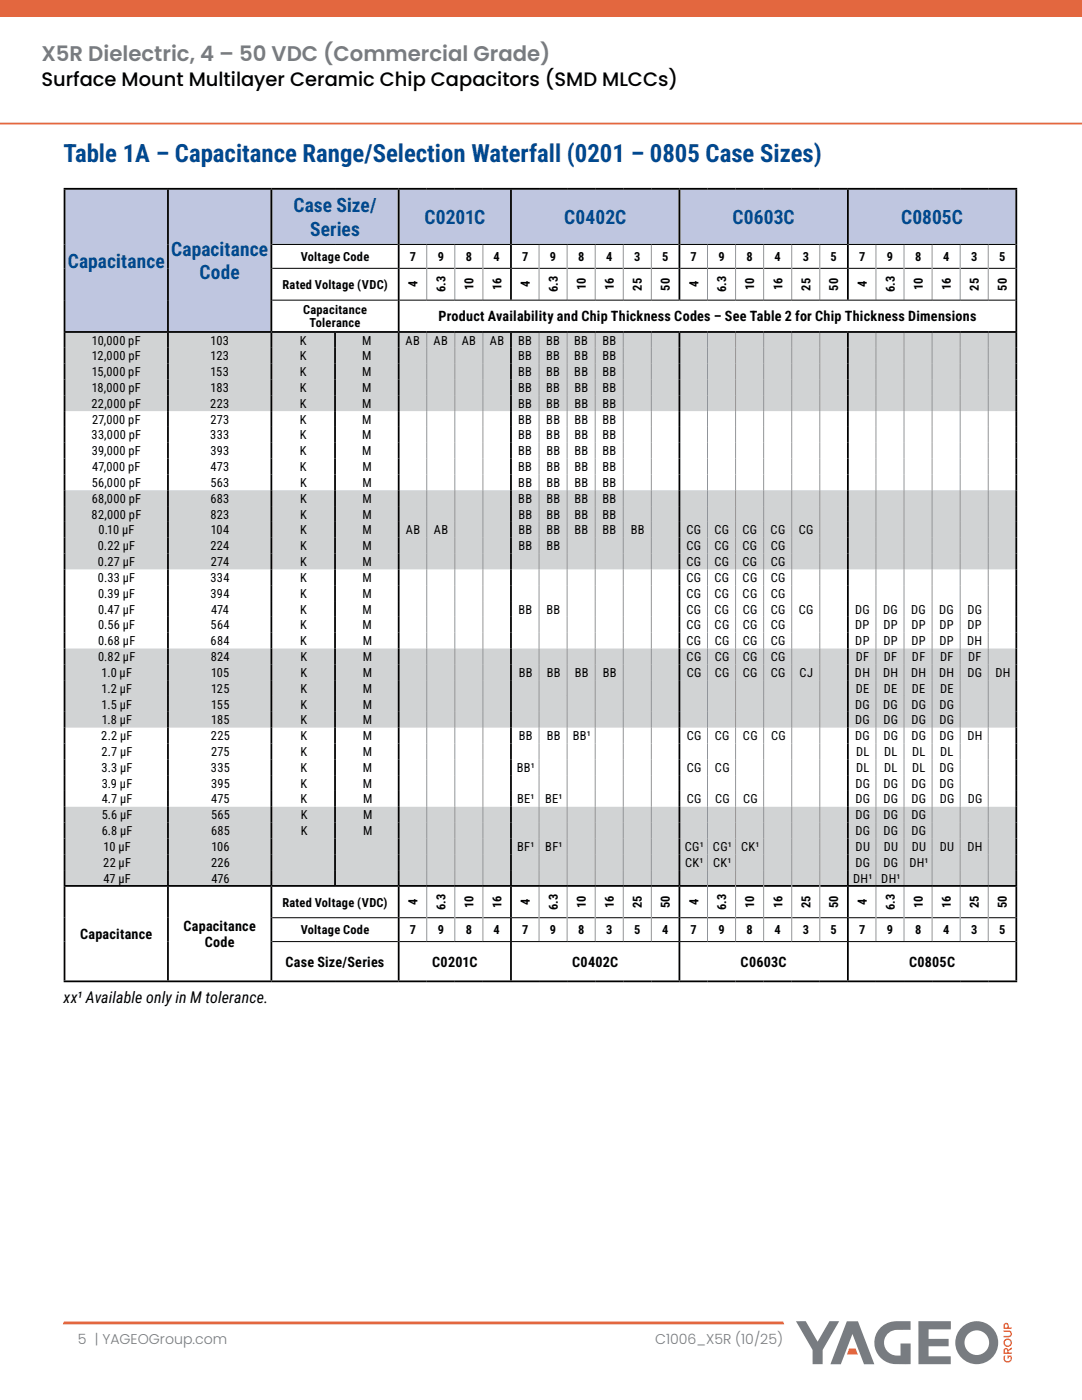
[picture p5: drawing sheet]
<svg xmlns="http://www.w3.org/2000/svg" width="216mm" height="279mm" viewBox="0 0 216 279" stroke-linecap="round" stroke-linejoin="round" font-family="sans-serif">
<g fill="#e3673f">
<path d="M-.1 -.1h216v3.5h-216z"/>
<path d="M12.8 263.7h143.5l.2 .6h-144z"/>
<path d="M200.4 270.5h.3a.62 .62 0 0 0-.2 .9 .62 .62 0 0 0 .8 .2 .62 .62 0 0 0 .3-.8h-.3v.3h-.3v-.6h.8a.89 .89 0 0 1-.1 1.2 .89 .89 0 0 1-1.2 0 .89 .89 0 0 1-.1-1.2z"/>
<path d="M200.2 265.5h1a.69 .69 0 0 1 .7 .7 .69 .69 0 0 1-.7 .7h-1v-.3h1a.41 .41 0 0 0 .4-.4 .41 .41 0 0 0-.4-.4h-1z"/>
<path d="M200.5 269.4v.5h.5l-.1-.5zM200.4 269.1l.2-.1a.47 .47 0 0 1 .6 .4l.7-.5v.3l-.7 .5v.2h.7v.3h-1.7l.1-.7z"/>
<path d="M200.5 268a.57 .57 0 0 0 1.1 0 .57 .57 0 0 0-1.1 0zM200.2 268a.85 .85 0 0 1 1.7 0 .85 .85 0 0 1-1.7 0z"/>
<path d="M200.6 264.4l-.1 .5h.5v-.5l-.2-.1zM200.5 264.1a.6 .6 0 0 1 .7 .1 .6 .6 0 0 1 .1 .7h.6v.3h-1.7l.1-.7z"/>
</g>
<g fill="#787c81">
<path d="M158.8 263.7h2l2.3 4.1 2.4-4.1h2l-3.3 5.7-.1 2.8-2 .1v-2.9z"/>
<path d="M183.3 263.7h6.4v1.6h-4.4v1.9h4v1.5h-4v2h4.4v1.6h-6.4z"/>
<path d="M175.7 265a5.5 5.5 0 0 1 4.6-1.3h1.4v1.7h-2.1a2.64 2.64 0 0 0-3.2 2.6 2.64 2.64 0 0 0 3.3 2.5v-2.4h2v4.1l-.6 .1a7.5 7.5 0 0 1-5.1-1 4.3 4.3 0 0 1-.3-6.3z"/>
<path d="M169 263.7h2.2l3.3 8.6h-2.1l-2.3-6.1-2.3 6.1h-2.1z"/>
<path d="M192.5 268a2.46 2.46 0 0 0 4.9 0 2.46 2.46 0 0 0-4.9 0zM190.6 268a4.3 4.3 0 0 1 8.6 0 4.3 4.3 0 0 1-8.6 0z"/>
</g>
<path d="M169.4 269.1h1.3l.5 1.2h-2.2z" fill="#e3673f"/>
<path d="M0 24.7h215.9" fill="none" stroke="#e5673e" stroke-width=".35"/>
<path d="M12.9 37.7h20.6v28.6h-20.6zM33.5 37.7h20.7v28.6h-20.7zM54.2 37.7h25.4v11.1h-25.4zM79.6 37.7h22.4v11.1h-22.4zM102 37.7h33.6v11.1h-33.6zM135.6 37.7h33.6v11.1h-33.6zM169.2 37.7h33.6v11.1h-33.6z" fill="#bfc6e0"/>
<path d="M54.2 48.8h25.4v4.8h-25.4zM79.6 48.8h5.6v4.8h-5.6zM85.2 48.8h5.6v4.8h-5.6zM90.8 48.8h5.6v4.8h-5.6zM96.4 48.8h5.6v4.8h-5.6zM102 48.8h5.6v4.8h-5.6zM107.6 48.8h5.6v4.8h-5.6zM113.2 48.8h5.6v4.8h-5.6zM118.8 48.8h5.6v4.8h-5.6zM124.4 48.8h5.6v4.8h-5.6zM130 48.8h5.6v4.8h-5.6zM135.6 48.8h5.6v4.8h-5.6zM141.2 48.8h5.6v4.8h-5.6zM146.8 48.8h5.6v4.8h-5.6zM152.4 48.8h5.6v4.8h-5.6zM158 48.8h5.6v4.8h-5.6zM163.6 48.8h5.6v4.8h-5.6zM169.2 48.8h5.6v4.8h-5.6zM174.8 48.8h5.6v4.8h-5.6zM180.4 48.8h5.6v4.8h-5.6zM186 48.8h5.6v4.8h-5.6zM191.6 48.8h5.6v4.8h-5.6zM197.2 48.8h5.6v4.8h-5.6zM54.2 53.6h25.4v6.3h-25.4zM79.6 53.6h5.6v6.3h-5.6zM85.2 53.6h5.6v6.3h-5.6zM90.8 53.6h5.6v6.3h-5.6zM96.4 53.6h5.6v6.3h-5.6zM102 53.6h5.6v6.3h-5.6zM107.6 53.6h5.6v6.3h-5.6zM113.2 53.6h5.6v6.3h-5.6zM118.8 53.6h5.6v6.3h-5.6zM124.4 53.6h5.6v6.3h-5.6zM130 53.6h5.6v6.3h-5.6zM135.6 53.6h5.6v6.3h-5.6zM141.2 53.6h5.6v6.3h-5.6zM146.8 53.6h5.6v6.3h-5.6zM152.4 53.6h5.6v6.3h-5.6zM158 53.6h5.6v6.3h-5.6zM163.6 53.6h5.6v6.3h-5.6zM169.2 53.6h5.6v6.3h-5.6zM174.8 53.6h5.6v6.3h-5.6zM180.4 53.6h5.6v6.3h-5.6zM186 53.6h5.6v6.3h-5.6zM191.6 53.6h5.6v6.3h-5.6zM197.2 53.6h5.6v6.3h-5.6zM54.2 59.9h25.4v6.4h-25.4zM79.6 59.9h123.2v6.4h-123.2zM12.9 176.8h20.6v19.1h-20.6zM33.5 176.8h20.7v19.1h-20.7zM54.2 176.8h25.4v6.4h-25.4zM79.6 176.8h5.6v6.4h-5.6zM85.2 176.8h5.6v6.4h-5.6zM90.8 176.8h5.6v6.4h-5.6zM96.4 176.8h5.6v6.4h-5.6zM102 176.8h5.6v6.4h-5.6zM107.6 176.8h5.6v6.4h-5.6zM113.2 176.8h5.6v6.4h-5.6zM118.8 176.8h5.6v6.4h-5.6zM124.4 176.8h5.6v6.4h-5.6zM130 176.8h5.6v6.4h-5.6zM135.6 176.8h5.6v6.4h-5.6zM141.2 176.8h5.6v6.4h-5.6zM146.8 176.8h5.6v6.4h-5.6zM152.4 176.8h5.6v6.4h-5.6zM158 176.8h5.6v6.4h-5.6zM163.6 176.8h5.6v6.4h-5.6zM169.2 176.8h5.6v6.4h-5.6zM174.8 176.8h5.6v6.4h-5.6zM180.4 176.8h5.6v6.4h-5.6zM186 176.8h5.6v6.4h-5.6zM191.6 176.8h5.6v6.4h-5.6zM197.2 176.8h5.6v6.4h-5.6zM54.2 183.2h25.4v4.7h-25.4zM79.6 183.2h5.6v4.7h-5.6zM85.2 183.2h5.6v4.7h-5.6zM90.8 183.2h5.6v4.7h-5.6zM96.4 183.2h5.6v4.7h-5.6zM102 183.2h5.6v4.7h-5.6zM107.6 183.2h5.6v4.7h-5.6zM113.2 183.2h5.6v4.7h-5.6zM118.8 183.2h5.6v4.7h-5.6zM124.4 183.2h5.6v4.7h-5.6zM130 183.2h5.6v4.7h-5.6zM135.6 183.2h5.6v4.7h-5.6zM141.2 183.2h5.6v4.7h-5.6zM146.8 183.2h5.6v4.7h-5.6zM152.4 183.2h5.6v4.7h-5.6zM158 183.2h5.6v4.7h-5.6zM163.6 183.2h5.6v4.7h-5.6zM169.2 183.2h5.6v4.7h-5.6zM174.8 183.2h5.6v4.7h-5.6zM180.4 183.2h5.6v4.7h-5.6zM186 183.2h5.6v4.7h-5.6zM191.6 183.2h5.6v4.7h-5.6zM197.2 183.2h5.6v4.7h-5.6zM54.2 187.9h25.4v8h-25.4zM79.6 187.9h22.4v8h-22.4zM102 187.9h33.6v8h-33.6zM135.6 187.9h33.6v8h-33.6zM169.2 187.9h33.6v8h-33.6z" fill="#fff"/>
<path d="M12.9 66.3h20.6v3.1h-20.6zM33.5 66.3h20.7v3.1h-20.7zM54.2 66.3h12.7v3.1h-12.7zM66.9 66.3h12.7v3.1h-12.7zM79.6 66.3h5.6v3.1h-5.6zM85.2 66.3h5.6v3.1h-5.6zM90.8 66.3h5.6v3.1h-5.6zM96.4 66.3h5.6v3.1h-5.6zM102 66.3h5.6v3.1h-5.6zM107.6 66.3h5.6v3.1h-5.6zM113.2 66.3h5.6v3.1h-5.6zM118.8 66.3h5.6v3.1h-5.6zM124.4 66.3h5.6v3.1h-5.6zM130 66.3h5.6v3.1h-5.6zM135.6 66.3h5.6v3.1h-5.6zM141.2 66.3h5.6v3.1h-5.6zM146.8 66.3h5.6v3.1h-5.6zM152.4 66.3h5.6v3.1h-5.6zM158 66.3h5.6v3.1h-5.6zM163.6 66.3h5.6v3.1h-5.6zM169.2 66.3h5.6v3.1h-5.6zM174.8 66.3h5.6v3.1h-5.6zM180.4 66.3h5.6v3.1h-5.6zM186 66.3h5.6v3.1h-5.6zM191.6 66.3h5.6v3.1h-5.6zM197.2 66.3h5.6v3.1h-5.6zM12.9 69.4h20.6v3.2h-20.6zM33.5 69.4h20.7v3.2h-20.7zM54.2 69.4h12.7v3.2h-12.7zM66.9 69.4h12.7v3.2h-12.7zM79.6 69.4h5.6v3.2h-5.6zM85.2 69.4h5.6v3.2h-5.6zM90.8 69.4h5.6v3.2h-5.6zM96.4 69.4h5.6v3.2h-5.6zM102 69.4h5.6v3.2h-5.6zM107.6 69.4h5.6v3.2h-5.6zM113.2 69.4h5.6v3.2h-5.6zM118.8 69.4h5.6v3.2h-5.6zM124.4 69.4h5.6v3.2h-5.6zM130 69.4h5.6v3.2h-5.6zM135.6 69.4h5.6v3.2h-5.6zM141.2 69.4h5.6v3.2h-5.6zM146.8 69.4h5.6v3.2h-5.6zM152.4 69.4h5.6v3.2h-5.6zM158 69.4h5.6v3.2h-5.6zM163.6 69.4h5.6v3.2h-5.6zM169.2 69.4h5.6v3.2h-5.6zM174.8 69.4h5.6v3.2h-5.6zM180.4 69.4h5.6v3.2h-5.6zM186 69.4h5.6v3.2h-5.6zM191.6 69.4h5.6v3.2h-5.6zM197.2 69.4h5.6v3.2h-5.6zM12.9 72.6h20.6v3.1h-20.6zM33.5 72.6h20.7v3.1h-20.7zM54.2 72.6h12.7v3.1h-12.7zM66.9 72.6h12.7v3.1h-12.7zM79.6 72.6h5.6v3.1h-5.6zM85.2 72.6h5.6v3.1h-5.6zM90.8 72.6h5.6v3.1h-5.6zM96.4 72.6h5.6v3.1h-5.6zM102 72.6h5.6v3.1h-5.6zM107.6 72.6h5.6v3.1h-5.6zM113.2 72.6h5.6v3.1h-5.6zM118.8 72.6h5.6v3.1h-5.6zM124.4 72.6h5.6v3.1h-5.6zM130 72.6h5.6v3.1h-5.6zM135.6 72.6h5.6v3.1h-5.6zM141.2 72.6h5.6v3.1h-5.6zM146.8 72.6h5.6v3.1h-5.6zM152.4 72.6h5.6v3.1h-5.6zM158 72.6h5.6v3.1h-5.6zM163.6 72.6h5.6v3.1h-5.6zM169.2 72.6h5.6v3.1h-5.6zM174.8 72.6h5.6v3.1h-5.6zM180.4 72.6h5.6v3.1h-5.6zM186 72.6h5.6v3.1h-5.6zM191.6 72.6h5.6v3.1h-5.6zM197.2 72.6h5.6v3.1h-5.6zM12.9 75.7h20.6v3.2h-20.6zM33.5 75.7h20.7v3.2h-20.7zM54.2 75.7h12.7v3.2h-12.7zM66.9 75.7h12.7v3.2h-12.7zM79.6 75.7h5.6v3.2h-5.6zM85.2 75.7h5.6v3.2h-5.6zM90.8 75.7h5.6v3.2h-5.6zM96.4 75.7h5.6v3.2h-5.6zM102 75.7h5.6v3.2h-5.6zM107.6 75.7h5.6v3.2h-5.6zM113.2 75.7h5.6v3.2h-5.6zM118.8 75.7h5.6v3.2h-5.6zM124.4 75.7h5.6v3.2h-5.6zM130 75.7h5.6v3.2h-5.6zM135.6 75.7h5.6v3.2h-5.6zM141.2 75.7h5.6v3.2h-5.6zM146.8 75.7h5.6v3.2h-5.6zM152.4 75.7h5.6v3.2h-5.6zM158 75.7h5.6v3.2h-5.6zM163.6 75.7h5.6v3.2h-5.6zM169.2 75.7h5.6v3.2h-5.6zM174.8 75.7h5.6v3.2h-5.6zM180.4 75.7h5.6v3.2h-5.6zM186 75.7h5.6v3.2h-5.6zM191.6 75.7h5.6v3.2h-5.6zM197.2 75.7h5.6v3.2h-5.6zM12.9 78.9h20.6v3.1h-20.6zM33.5 78.9h20.7v3.1h-20.7zM54.2 78.9h12.7v3.1h-12.7zM66.9 78.9h12.7v3.1h-12.7zM79.6 78.9h5.6v3.1h-5.6zM85.2 78.9h5.6v3.1h-5.6zM90.8 78.9h5.6v3.1h-5.6zM96.4 78.9h5.6v3.1h-5.6zM102 78.9h5.6v3.1h-5.6zM107.6 78.9h5.6v3.1h-5.6zM113.2 78.9h5.6v3.1h-5.6zM118.8 78.9h5.6v3.1h-5.6zM124.4 78.9h5.6v3.1h-5.6zM130 78.9h5.6v3.1h-5.6zM135.6 78.9h5.6v3.1h-5.6zM141.2 78.9h5.6v3.1h-5.6zM146.8 78.9h5.6v3.1h-5.6zM152.4 78.9h5.6v3.1h-5.6zM158 78.9h5.6v3.1h-5.6zM163.6 78.9h5.6v3.1h-5.6zM169.2 78.9h5.6v3.1h-5.6zM174.8 78.9h5.6v3.1h-5.6zM180.4 78.9h5.6v3.1h-5.6zM186 78.9h5.6v3.1h-5.6zM191.6 78.9h5.6v3.1h-5.6zM197.2 78.9h5.6v3.1h-5.6zM12.9 97.8h20.6v3.2h-20.6zM33.5 97.8h20.7v3.2h-20.7zM54.2 97.8h12.7v3.2h-12.7zM66.9 97.8h12.7v3.2h-12.7zM79.6 97.8h5.6v3.2h-5.6zM85.2 97.8h5.6v3.2h-5.6zM90.8 97.8h5.6v3.2h-5.6zM96.4 97.8h5.6v3.2h-5.6zM102 97.8h5.6v3.2h-5.6zM107.6 97.8h5.6v3.2h-5.6zM113.2 97.8h5.6v3.2h-5.6zM118.8 97.8h5.6v3.2h-5.6zM124.4 97.8h5.6v3.2h-5.6zM130 97.8h5.6v3.2h-5.6zM135.6 97.8h5.6v3.2h-5.6zM141.2 97.8h5.6v3.2h-5.6zM146.8 97.8h5.6v3.2h-5.6zM152.4 97.8h5.6v3.2h-5.6zM158 97.8h5.6v3.2h-5.6zM163.6 97.8h5.6v3.2h-5.6zM169.2 97.8h5.6v3.2h-5.6zM174.8 97.8h5.6v3.2h-5.6zM180.4 97.8h5.6v3.2h-5.6zM186 97.8h5.6v3.2h-5.6zM191.6 97.8h5.6v3.2h-5.6zM197.2 97.8h5.6v3.2h-5.6zM12.9 101h20.6v3.2h-20.6zM33.5 101h20.7v3.2h-20.7zM54.2 101h12.7v3.2h-12.7zM66.9 101h12.7v3.2h-12.7zM79.6 101h5.6v3.2h-5.6zM85.2 101h5.6v3.2h-5.6zM90.8 101h5.6v3.2h-5.6zM96.4 101h5.6v3.2h-5.6zM102 101h5.6v3.2h-5.6zM107.6 101h5.6v3.2h-5.6zM113.2 101h5.6v3.2h-5.6zM118.8 101h5.6v3.2h-5.6zM124.4 101h5.6v3.2h-5.6zM130 101h5.6v3.2h-5.6zM135.6 101h5.6v3.2h-5.6zM141.2 101h5.6v3.2h-5.6zM146.8 101h5.6v3.2h-5.6zM152.4 101h5.6v3.2h-5.6zM158 101h5.6v3.2h-5.6zM163.6 101h5.6v3.2h-5.6zM169.2 101h5.6v3.2h-5.6zM174.8 101h5.6v3.2h-5.6zM180.4 101h5.6v3.2h-5.6zM186 101h5.6v3.2h-5.6zM191.6 101h5.6v3.2h-5.6zM197.2 101h5.6v3.2h-5.6zM12.9 104.2h20.6v3.1h-20.6zM33.5 104.2h20.7v3.1h-20.7zM54.2 104.2h12.7v3.1h-12.7zM66.9 104.2h12.7v3.1h-12.7zM79.6 104.2h5.6v3.1h-5.6zM85.2 104.2h5.6v3.1h-5.6zM90.8 104.2h5.6v3.1h-5.6zM96.4 104.2h5.6v3.1h-5.6zM102 104.2h5.6v3.1h-5.6zM107.6 104.2h5.6v3.1h-5.6zM113.2 104.2h5.6v3.1h-5.6zM118.8 104.2h5.6v3.1h-5.6zM124.4 104.2h5.6v3.1h-5.6zM130 104.2h5.6v3.1h-5.6zM135.6 104.2h5.6v3.1h-5.6zM141.2 104.2h5.6v3.1h-5.6zM146.8 104.2h5.6v3.1h-5.6zM152.4 104.2h5.6v3.1h-5.6zM158 104.2h5.6v3.1h-5.6zM163.6 104.2h5.6v3.1h-5.6zM169.2 104.2h5.6v3.1h-5.6zM174.8 104.2h5.6v3.1h-5.6zM180.4 104.2h5.6v3.1h-5.6zM186 104.2h5.6v3.1h-5.6zM191.6 104.2h5.6v3.1h-5.6zM197.2 104.2h5.6v3.1h-5.6zM12.9 107.3h20.6v3.2h-20.6zM33.5 107.3h20.7v3.2h-20.7zM54.2 107.3h12.7v3.2h-12.7zM66.9 107.3h12.7v3.2h-12.7zM79.6 107.3h5.6v3.2h-5.6zM85.2 107.3h5.6v3.2h-5.6zM90.8 107.3h5.6v3.2h-5.6zM96.4 107.3h5.6v3.2h-5.6zM102 107.3h5.6v3.2h-5.6zM107.6 107.3h5.6v3.2h-5.6zM113.2 107.3h5.6v3.2h-5.6zM118.8 107.3h5.6v3.2h-5.6zM124.4 107.3h5.6v3.2h-5.6zM130 107.3h5.6v3.2h-5.6zM135.6 107.3h5.6v3.2h-5.6zM141.2 107.3h5.6v3.2h-5.6zM146.8 107.3h5.6v3.2h-5.6zM152.4 107.3h5.6v3.2h-5.6zM158 107.3h5.6v3.2h-5.6zM163.6 107.3h5.6v3.2h-5.6zM169.2 107.3h5.6v3.2h-5.6zM174.8 107.3h5.6v3.2h-5.6zM180.4 107.3h5.6v3.2h-5.6zM186 107.3h5.6v3.2h-5.6zM191.6 107.3h5.6v3.2h-5.6zM197.2 107.3h5.6v3.2h-5.6zM12.9 110.5h20.6v3.1h-20.6zM33.5 110.5h20.7v3.1h-20.7zM54.2 110.5h12.7v3.1h-12.7zM66.9 110.5h12.7v3.1h-12.7zM79.6 110.5h5.6v3.1h-5.6zM85.2 110.5h5.6v3.1h-5.6zM90.8 110.5h5.6v3.1h-5.6zM96.4 110.5h5.6v3.1h-5.6zM102 110.5h5.6v3.1h-5.6zM107.6 110.5h5.6v3.1h-5.6zM113.2 110.5h5.6v3.1h-5.6zM118.8 110.5h5.6v3.1h-5.6zM124.4 110.5h5.6v3.1h-5.6zM130 110.5h5.6v3.1h-5.6zM135.6 110.5h5.6v3.1h-5.6zM141.2 110.5h5.6v3.1h-5.6zM146.8 110.5h5.6v3.1h-5.6zM152.4 110.5h5.6v3.1h-5.6zM158 110.5h5.6v3.1h-5.6zM163.6 110.5h5.6v3.1h-5.6zM169.2 110.5h5.6v3.1h-5.6zM174.8 110.5h5.6v3.1h-5.6zM180.4 110.5h5.6v3.1h-5.6zM186 110.5h5.6v3.1h-5.6zM191.6 110.5h5.6v3.1h-5.6zM197.2 110.5h5.6v3.1h-5.6zM12.9 129.4h20.6v3.2h-20.6zM33.5 129.4h20.7v3.2h-20.7zM54.2 129.4h12.7v3.2h-12.7zM66.9 129.4h12.7v3.2h-12.7zM79.6 129.4h5.6v3.2h-5.6zM85.2 129.4h5.6v3.2h-5.6zM90.8 129.4h5.6v3.2h-5.6zM96.4 129.4h5.6v3.2h-5.6zM102 129.4h5.6v3.2h-5.6zM107.6 129.4h5.6v3.2h-5.6zM113.2 129.4h5.6v3.2h-5.6zM118.8 129.4h5.6v3.2h-5.6zM124.4 129.4h5.6v3.2h-5.6zM130 129.4h5.6v3.2h-5.6zM135.6 129.4h5.6v3.2h-5.6zM141.2 129.4h5.6v3.2h-5.6zM146.8 129.4h5.6v3.2h-5.6zM152.4 129.4h5.6v3.2h-5.6zM158 129.4h5.6v3.2h-5.6zM163.6 129.4h5.6v3.2h-5.6zM169.2 129.4h5.6v3.2h-5.6zM174.8 129.4h5.6v3.2h-5.6zM180.4 129.4h5.6v3.2h-5.6zM186 129.4h5.6v3.2h-5.6zM191.6 129.4h5.6v3.2h-5.6zM197.2 129.4h5.6v3.2h-5.6zM12.9 132.6h20.6v3.1h-20.6zM33.5 132.6h20.7v3.1h-20.7zM54.2 132.6h12.7v3.1h-12.7zM66.9 132.6h12.7v3.1h-12.7zM79.6 132.6h5.6v3.1h-5.6zM85.2 132.6h5.6v3.1h-5.6zM90.8 132.6h5.6v3.1h-5.6zM96.4 132.6h5.6v3.1h-5.6zM102 132.6h5.6v3.1h-5.6zM107.6 132.6h5.6v3.1h-5.6zM113.2 132.6h5.6v3.1h-5.6zM118.8 132.6h5.6v3.1h-5.6zM124.4 132.6h5.6v3.1h-5.6zM130 132.6h5.6v3.1h-5.6zM135.6 132.6h5.6v3.1h-5.6zM141.2 132.6h5.6v3.1h-5.6zM146.8 132.6h5.6v3.1h-5.6zM152.4 132.6h5.6v3.1h-5.6zM158 132.6h5.6v3.1h-5.6zM163.6 132.6h5.6v3.1h-5.6zM169.2 132.6h5.6v3.1h-5.6zM174.8 132.6h5.6v3.1h-5.6zM180.4 132.6h5.6v3.1h-5.6zM186 132.6h5.6v3.1h-5.6zM191.6 132.6h5.6v3.1h-5.6zM197.2 132.6h5.6v3.1h-5.6zM12.9 135.7h20.6v3.2h-20.6zM33.5 135.7h20.7v3.2h-20.7zM54.2 135.7h12.7v3.2h-12.7zM66.9 135.7h12.7v3.2h-12.7zM79.6 135.7h5.6v3.2h-5.6zM85.2 135.7h5.6v3.2h-5.6zM90.8 135.7h5.6v3.2h-5.6zM96.4 135.7h5.6v3.2h-5.6zM102 135.7h5.6v3.2h-5.6zM107.6 135.7h5.6v3.2h-5.6zM113.2 135.7h5.6v3.2h-5.6zM118.8 135.7h5.6v3.2h-5.6zM124.4 135.7h5.6v3.2h-5.6zM130 135.7h5.6v3.2h-5.6zM135.6 135.7h5.6v3.2h-5.6zM141.2 135.7h5.6v3.2h-5.6zM146.8 135.7h5.6v3.2h-5.6zM152.4 135.7h5.6v3.2h-5.6zM158 135.7h5.6v3.2h-5.6zM163.6 135.7h5.6v3.2h-5.6zM169.2 135.7h5.6v3.2h-5.6zM174.8 135.7h5.6v3.2h-5.6zM180.4 135.7h5.6v3.2h-5.6zM186 135.7h5.6v3.2h-5.6zM191.6 135.7h5.6v3.2h-5.6zM197.2 135.7h5.6v3.2h-5.6zM12.9 138.9h20.6v3.2h-20.6zM33.5 138.9h20.7v3.2h-20.7zM54.2 138.9h12.7v3.2h-12.7zM66.9 138.9h12.7v3.2h-12.7zM79.6 138.9h5.6v3.2h-5.6zM85.2 138.9h5.6v3.2h-5.6zM90.8 138.9h5.6v3.2h-5.6zM96.4 138.9h5.6v3.2h-5.6zM102 138.9h5.6v3.2h-5.6zM107.6 138.9h5.6v3.2h-5.6zM113.2 138.9h5.6v3.2h-5.6zM118.8 138.9h5.6v3.2h-5.6zM124.4 138.9h5.6v3.2h-5.6zM130 138.9h5.6v3.2h-5.6zM135.6 138.9h5.6v3.2h-5.6zM141.2 138.9h5.6v3.2h-5.6zM146.8 138.9h5.6v3.2h-5.6zM152.4 138.9h5.6v3.2h-5.6zM158 138.9h5.6v3.2h-5.6zM163.6 138.9h5.6v3.2h-5.6zM169.2 138.9h5.6v3.2h-5.6zM174.8 138.9h5.6v3.2h-5.6zM180.4 138.9h5.6v3.2h-5.6zM186 138.9h5.6v3.2h-5.6zM191.6 138.9h5.6v3.2h-5.6zM197.2 138.9h5.6v3.2h-5.6zM12.9 142.1h20.6v3.1h-20.6zM33.5 142.1h20.7v3.1h-20.7zM54.2 142.1h12.7v3.1h-12.7zM66.9 142.1h12.7v3.1h-12.7zM79.6 142.1h5.6v3.1h-5.6zM85.2 142.1h5.6v3.1h-5.6zM90.8 142.1h5.6v3.1h-5.6zM96.4 142.1h5.6v3.1h-5.6zM102 142.1h5.6v3.1h-5.6zM107.6 142.1h5.6v3.1h-5.6zM113.2 142.1h5.6v3.1h-5.6zM118.8 142.1h5.6v3.1h-5.6zM124.4 142.1h5.6v3.1h-5.6zM130 142.1h5.6v3.1h-5.6zM135.6 142.1h5.6v3.1h-5.6zM141.2 142.1h5.6v3.1h-5.6zM146.8 142.1h5.6v3.1h-5.6zM152.4 142.1h5.6v3.1h-5.6zM158 142.1h5.6v3.1h-5.6zM163.6 142.1h5.6v3.1h-5.6zM169.2 142.1h5.6v3.1h-5.6zM174.8 142.1h5.6v3.1h-5.6zM180.4 142.1h5.6v3.1h-5.6zM186 142.1h5.6v3.1h-5.6zM191.6 142.1h5.6v3.1h-5.6zM197.2 142.1h5.6v3.1h-5.6zM12.9 161h20.6v3.2h-20.6zM33.5 161h20.7v3.2h-20.7zM54.2 161h12.7v3.2h-12.7zM66.9 161h12.7v3.2h-12.7zM79.6 161h5.6v3.2h-5.6zM85.2 161h5.6v3.2h-5.6zM90.8 161h5.6v3.2h-5.6zM96.4 161h5.6v3.2h-5.6zM102 161h5.6v3.2h-5.6zM107.6 161h5.6v3.2h-5.6zM113.2 161h5.6v3.2h-5.6zM118.8 161h5.6v3.2h-5.6zM124.4 161h5.6v3.2h-5.6zM130 161h5.6v3.2h-5.6zM135.6 161h5.6v3.2h-5.6zM141.2 161h5.6v3.2h-5.6zM146.8 161h5.6v3.2h-5.6zM152.4 161h5.6v3.2h-5.6zM158 161h5.6v3.2h-5.6zM163.6 161h5.6v3.2h-5.6zM169.2 161h5.6v3.2h-5.6zM174.8 161h5.6v3.2h-5.6zM180.4 161h5.6v3.2h-5.6zM186 161h5.6v3.2h-5.6zM191.6 161h5.6v3.2h-5.6zM197.2 161h5.6v3.2h-5.6zM12.9 164.2h20.6v3.1h-20.6zM33.5 164.2h20.7v3.1h-20.7zM54.2 164.2h12.7v3.1h-12.7zM66.9 164.2h12.7v3.1h-12.7zM79.6 164.2h5.6v3.1h-5.6zM85.2 164.2h5.6v3.1h-5.6zM90.8 164.2h5.6v3.1h-5.6zM96.4 164.2h5.6v3.1h-5.6zM102 164.2h5.6v3.1h-5.6zM107.6 164.2h5.6v3.1h-5.6zM113.2 164.2h5.6v3.1h-5.6zM118.8 164.2h5.6v3.1h-5.6zM124.4 164.2h5.6v3.1h-5.6zM130 164.2h5.6v3.1h-5.6zM135.6 164.2h5.6v3.1h-5.6zM141.2 164.2h5.6v3.1h-5.6zM146.8 164.2h5.6v3.1h-5.6zM152.4 164.2h5.6v3.1h-5.6zM158 164.2h5.6v3.1h-5.6zM163.6 164.2h5.6v3.1h-5.6zM169.2 164.2h5.6v3.1h-5.6zM174.8 164.2h5.6v3.1h-5.6zM180.4 164.2h5.6v3.1h-5.6zM186 164.2h5.6v3.1h-5.6zM191.6 164.2h5.6v3.1h-5.6zM197.2 164.2h5.6v3.1h-5.6zM12.9 167.3h20.6v3.2h-20.6zM33.5 167.3h20.7v3.2h-20.7zM54.2 167.3h12.7v3.2h-12.7zM66.9 167.3h12.7v3.2h-12.7zM79.6 167.3h5.6v3.2h-5.6zM85.2 167.3h5.6v3.2h-5.6zM90.8 167.3h5.6v3.2h-5.6zM96.4 167.3h5.6v3.2h-5.6zM102 167.3h5.6v3.2h-5.6zM107.6 167.3h5.6v3.2h-5.6zM113.2 167.3h5.6v3.2h-5.6zM118.8 167.3h5.6v3.2h-5.6zM124.4 167.3h5.6v3.2h-5.6zM130 167.3h5.6v3.2h-5.6zM135.6 167.3h5.6v3.2h-5.6zM141.2 167.3h5.6v3.2h-5.6zM146.8 167.3h5.6v3.2h-5.6zM152.4 167.3h5.6v3.2h-5.6zM158 167.3h5.6v3.2h-5.6zM163.6 167.3h5.6v3.2h-5.6zM169.2 167.3h5.6v3.2h-5.6zM174.8 167.3h5.6v3.2h-5.6zM180.4 167.3h5.6v3.2h-5.6zM186 167.3h5.6v3.2h-5.6zM191.6 167.3h5.6v3.2h-5.6zM197.2 167.3h5.6v3.2h-5.6zM12.9 170.5h20.6v3.1h-20.6zM33.5 170.5h20.7v3.1h-20.7zM54.2 170.5h12.7v3.1h-12.7zM66.9 170.5h12.7v3.1h-12.7zM79.6 170.5h5.6v3.1h-5.6zM85.2 170.5h5.6v3.1h-5.6zM90.8 170.5h5.6v3.1h-5.6zM96.4 170.5h5.6v3.1h-5.6zM102 170.5h5.6v3.1h-5.6zM107.6 170.5h5.6v3.1h-5.6zM113.2 170.5h5.6v3.1h-5.6zM118.8 170.5h5.6v3.1h-5.6zM124.4 170.5h5.6v3.1h-5.6zM130 170.5h5.6v3.1h-5.6zM135.6 170.5h5.6v3.1h-5.6zM141.2 170.5h5.6v3.1h-5.6zM146.8 170.5h5.6v3.1h-5.6zM152.4 170.5h5.6v3.1h-5.6zM158 170.5h5.6v3.1h-5.6zM163.6 170.5h5.6v3.1h-5.6zM169.2 170.5h5.6v3.1h-5.6zM174.8 170.5h5.6v3.1h-5.6zM180.4 170.5h5.6v3.1h-5.6zM186 170.5h5.6v3.1h-5.6zM191.6 170.5h5.6v3.1h-5.6zM197.2 170.5h5.6v3.1h-5.6zM12.9 173.6h20.6v3.2h-20.6zM33.5 173.6h20.7v3.2h-20.7zM54.2 173.6h12.7v3.2h-12.7zM66.9 173.6h12.7v3.2h-12.7zM79.6 173.6h5.6v3.2h-5.6zM85.2 173.6h5.6v3.2h-5.6zM90.8 173.6h5.6v3.2h-5.6zM96.4 173.6h5.6v3.2h-5.6zM102 173.6h5.6v3.2h-5.6zM107.6 173.6h5.6v3.2h-5.6zM113.2 173.6h5.6v3.2h-5.6zM118.8 173.6h5.6v3.2h-5.6zM124.4 173.6h5.6v3.2h-5.6zM130 173.6h5.6v3.2h-5.6zM135.6 173.6h5.6v3.2h-5.6zM141.2 173.6h5.6v3.2h-5.6zM146.8 173.6h5.6v3.2h-5.6zM152.4 173.6h5.6v3.2h-5.6zM158 173.6h5.6v3.2h-5.6zM163.6 173.6h5.6v3.2h-5.6zM169.2 173.6h5.6v3.2h-5.6zM174.8 173.6h5.6v3.2h-5.6zM180.4 173.6h5.6v3.2h-5.6zM186 173.6h5.6v3.2h-5.6zM191.6 173.6h5.6v3.2h-5.6zM197.2 173.6h5.6v3.2h-5.6z" fill="#d1d3d4"/>
<g fill="none" stroke="#000" stroke-width=".2">
<path d="M54.3 53.6h25.1M54.3 48.8h25.1M54.3 59.9h25.1M79.7 53.6h5.4M79.7 48.8h22.1M79.7 59.9h122.9M85.2 53.6h5.5M90.8 53.6h5.5M96.4 53.6h5.4M102.1 53.6h5.4M102.1 48.8h33.3M107.6 53.6h5.5"/>
<path d="M113.3 53.6h5.4M118.9 53.6h5.4M124.5 53.6h5.4M130.1 53.6h5.3M135.7 53.6h5.4M135.7 48.8h33.3M141.3 53.6h5.4M146.9 53.6h5.4M152.5 53.6h5.4M158.1 53.6h5.4M163.7 53.6h5.3M169.4 53.6h5.3"/>
<path d="M169.4 48.8h33.2M174.9 53.6h5.4M180.5 53.6h5.4M186.1 53.6h5.4M191.7 53.6h5.4M197.3 53.6h5.3M54.3 183.2h25.1M54.3 187.9h25.1M79.7 183.2h5.4M79.7 187.9h122.9M85.2 183.2h5.5M90.8 183.2h5.5"/>
<path d="M96.4 183.2h5.4M102.1 183.2h5.4M107.6 183.2h5.5M113.3 183.2h5.4M118.9 183.2h5.4M124.5 183.2h5.4M130.1 183.2h5.3M135.7 183.2h5.4M141.3 183.2h5.4M146.9 183.2h5.4M152.5 183.2h5.4M158.1 183.2h5.4"/>
<path d="M163.7 183.2h5.3M169.4 183.2h5.3M174.9 183.2h5.4M180.5 183.2h5.4M186.1 183.2h5.4M191.7 183.2h5.4M197.3 183.2h5.3"/>
</g>
<g fill="none" stroke="#000" stroke-width=".35">
<path d="M12.7 37.7h190.3M12.9 37.9v28.2M33.5 37.9v28.2M54.2 37.9v28.2M79.6 37.9v28.2M102 37.9v21.9M135.6 37.9v21.9M169.2 37.9v21.9M202.8 37.9v28.2M12.7 66.3h190.3M12.9 66.4v110.2M33.5 66.4v110.2"/>
<path d="M54.2 66.4v110.2M66.9 66.4v110.2M79.6 66.4v110.2M102 66.4v110.2M135.6 66.4v110.2M169.2 66.4v110.2M202.8 66.4v110.2M12.7 176.8h128.4M12.9 177v18.7M33.5 177v18.7M54.2 177v18.7M79.6 177v18.7"/>
<path d="M102 177v10.8M135.6 177v10.8M141.3 176.8h5.4M146.9 176.8h5.4M152.5 176.8h5.4M158.1 176.8h5.4M163.7 176.8h39.3M169.2 177v10.8M202.8 177v18.7M12.7 195.9h190.3M102 188v7.7M135.6 188v7.7"/>
<path d="M169.2 188v7.7"/>
</g>
<g fill="none" stroke="#939598" stroke-width=".2">
<path d="M85.2 48.9v10.9M90.8 48.9v10.9M96.4 48.9v10.9M107.6 48.9v10.9M113.2 48.9v10.9M118.8 48.9v10.9M124.4 48.9v10.9M130 48.9v10.9M141.2 48.9v10.9M146.8 48.9v10.9M152.4 48.9v10.9M158 48.9v10.9"/>
<path d="M163.6 48.9v10.9M174.8 48.9v10.9M180.4 48.9v10.9M186 48.9v10.9M191.6 48.9v10.9M197.2 48.9v10.9M85.2 66.4v110.2M90.8 66.4v110.2M96.4 66.4v110.2M107.6 66.4v110.2M113.2 66.4v110.2M118.8 66.4v110.2"/>
<path d="M124.4 66.4v110.2M130 66.4v110.2M141.2 66.4v121.4M146.8 66.4v121.4M152.4 66.4v121.4M158 66.4v121.4M163.6 66.4v121.4M174.8 66.4v110.2M180.4 66.4v110.2M186 66.4v110.2M191.6 66.4v110.2M197.2 66.4v110.2"/>
<path d="M85.2 177v10.8M90.8 177v10.8M96.4 177v10.8M107.6 177v10.8M113.2 177v10.8M118.8 177v10.8M124.4 177v10.8M130 177v10.8M174.8 177v10.8M180.4 177v10.8M186 177v10.8M191.6 177v10.8"/>
<path d="M197.2 177v10.8"/>
</g>
<text font-size="4.9" fill="#004990" x="12.7" y="32.3">Table 1A – Capacitance Range/Selection Waterfall (0201 – 0805 Case Sizes)</text>
<text font-size="4.2" fill="#787c81" x="8.3" y="12.2">X5R Dielectric, 4 – 50 VDC (Commercial Grade)</text>
<text font-size="3.9" x="8.3" y="17.2">Surface Mount Multilayer Ceramic Chip Capacitors (SMD MLCCs)</text>
<g font-size="3.9" fill="#004990">
<text x="58.6" y="42.4">Case Size/</text>
<text x="61.9" y="47.1">Series</text>
<text x="84.7" y="44.7">C0201C</text>
<text x="112.6" y="44.7">C0402C</text>
<text x="146.2" y="44.7">C0603C</text>
<text x="179.8" y="44.7">C0805C</text>
<text x="13.5" y="53.4">Capacitance</text>
<text x="34.2" y="51.1">Capacitance</text>
<text x="39.8" y="55.7">Code</text>
</g>
<text font-size="3.2" x="12.7" y="200.3">xx¹ Available only in M tolerance.</text>
<g font-size="2.8">
<text x="87.5" y="64.1">Product Availability and Chip Thickness Codes – See Table 2 for Chip Thickness Dimensions</text>
<text x="36.6" y="185.8">Capacitance</text>
<text x="16" y="187.4">Capacitance</text>
<text x="40.9" y="189">Code</text>
<text x="57" y="192.9">Case Size/Series</text>
<text x="86.2" y="192.9">C0201C</text>
<text x="114.2" y="192.9">C0402C</text>
<text x="147.8" y="192.9">C0603C</text>
<text x="181.4" y="192.9">C0805C</text>
</g>
<g font-size="2.8" fill="#787c81">
<text x="15.6" y="268.1">5 | YAGEOGroup.com</text>
<text x="130.7" y="268.1">C1006_X5R (10/25)</text>
</g>
<g font-size="2.5">
<text x="60" y="52.1">Voltage Code</text>
<text x="81.8" y="52.1">7</text>
<text x="87.3" y="52.1">9</text>
<text x="92.9" y="52.1">8</text>
<text x="98.5" y="52.1">4</text>
<text x="104.2" y="52.1">7</text>
<text x="109.7" y="52.1">9</text>
<text x="115.3" y="52.1">8</text>
<text x="120.9" y="52.1">4</text>
<text x="126.6" y="52.1">3</text>
<text x="132.1" y="52.1">5</text>
<text x="137.8" y="52.1">7</text>
<text x="143.4" y="52.1">9</text>
<text x="149" y="52.1">8</text>
<text x="154.6" y="52.1">4</text>
<text x="160.2" y="52.1">3</text>
<text x="165.7" y="52.1">5</text>
<text x="171.4" y="52.1">7</text>
<text x="177" y="52.1">9</text>
<text x="182.6" y="52.1">8</text>
<text x="188.2" y="52.1">4</text>
<text x="193.8" y="52.1">3</text>
<text x="199.3" y="52.1">5</text>
<text x="56.4" y="57.7">Rated Voltage (VDC)</text>
<text x="83.3" y="57.4" transform="rotate(-90 83.3 57.4)">4</text>
<text x="88.9" y="58.4" transform="rotate(-90 88.9 58.4)">6.3</text>
<text x="94.5" y="58" transform="rotate(-90 94.5 58)">10</text>
<text x="100" y="57.9" transform="rotate(-90 100 57.9)">16</text>
<text x="105.7" y="57.4" transform="rotate(-90 105.7 57.4)">4</text>
<text x="111.3" y="58.4" transform="rotate(-90 111.3 58.4)">6.3</text>
<text x="116.9" y="58" transform="rotate(-90 116.9 58)">10</text>
<text x="122.5" y="58" transform="rotate(-90 122.5 58)">16</text>
<text x="128.1" y="58" transform="rotate(-90 128.1 58)">25</text>
<text x="133.7" y="58" transform="rotate(-90 133.7 58)">50</text>
<text x="139.3" y="57.4" transform="rotate(-90 139.3 57.4)">4</text>
<text x="144.9" y="58.4" transform="rotate(-90 144.9 58.4)">6.3</text>
<text x="150.5" y="58" transform="rotate(-90 150.5 58)">10</text>
<text x="156.1" y="58" transform="rotate(-90 156.1 58)">16</text>
<text x="161.7" y="58" transform="rotate(-90 161.7 58)">25</text>
<text x="167.3" y="58" transform="rotate(-90 167.3 58)">50</text>
<text x="173" y="57.4" transform="rotate(-90 173 57.4)">4</text>
<text x="178.5" y="58.4" transform="rotate(-90 178.5 58.4)">6.3</text>
<text x="184.1" y="58" transform="rotate(-90 184.1 58)">10</text>
<text x="189.7" y="58" transform="rotate(-90 189.7 58)">16</text>
<text x="195.3" y="58" transform="rotate(-90 195.3 58)">25</text>
<text x="200.9" y="58" transform="rotate(-90 200.9 58)">50</text>
<text x="60.5" y="62.7">Capacitance</text>
<text x="61.8" y="65.2">Tolerance</text>
<text x="18.3" y="71.9">12,000 pF</text>
<text x="18.3" y="68.8">10,000 pF</text>
<text x="42" y="68.8">103</text>
<text x="42" y="71.9">123</text>
<text x="59.8" y="68.8">K</text>
<text x="59.8" y="71.9">K</text>
<text x="72.3" y="68.8">M</text>
<text x="72.3" y="71.9">M</text>
<text x="80.9" y="68.8">AB</text>
<text x="86.5" y="68.8">AB</text>
<text x="92.1" y="68.8">AB</text>
<text x="97.7" y="68.8">AB</text>
<text x="103.4" y="68.8">BB</text>
<text x="103.4" y="71.9">BB</text>
<text x="109" y="68.8">BB</text>
<text x="109" y="71.9">BB</text>
<text x="114.6" y="68.8">BB</text>
<text x="114.6" y="71.9">BB</text>
<text x="120.2" y="68.8">BB</text>
<text x="120.2" y="71.9">BB</text>
<text x="18.3" y="75.1">15,000 pF</text>
<text x="42" y="75.1">153</text>
<text x="59.8" y="75.1">K</text>
<text x="72.3" y="75.1">M</text>
<text x="103.4" y="75.1">BB</text>
<text x="109" y="75.1">BB</text>
<text x="114.6" y="75.1">BB</text>
<text x="120.2" y="75.1">BB</text>
<text x="18.2" y="81.4">22,000 pF</text>
<text x="18.3" y="78.2">18,000 pF</text>
<text x="42" y="81.4">223</text>
<text x="42" y="78.2">183</text>
<text x="59.8" y="78.2">K</text>
<text x="59.8" y="81.4">K</text>
<text x="72.3" y="78.2">M</text>
<text x="72.3" y="81.4">M</text>
<text x="103.4" y="78.2">BB</text>
<text x="103.4" y="81.4">BB</text>
<text x="109" y="78.2">BB</text>
<text x="109" y="81.4">BB</text>
<text x="114.6" y="78.2">BB</text>
<text x="114.6" y="81.4">BB</text>
<text x="120.2" y="78.2">BB</text>
<text x="120.2" y="81.4">BB</text>
<text x="18.3" y="87.7">33,000 pF</text>
<text x="18.4" y="84.5">27,000 pF</text>
<text x="42" y="87.7">333</text>
<text x="42" y="84.5">273</text>
<text x="59.8" y="84.5">K</text>
<text x="59.9" y="87.7">K</text>
<text x="72.3" y="84.5">M</text>
<text x="72.3" y="87.7">M</text>
<text x="103.4" y="84.5">BB</text>
<text x="103.4" y="87.7">BB</text>
<text x="109" y="84.5">BB</text>
<text x="109" y="87.7">BB</text>
<text x="114.6" y="84.5">BB</text>
<text x="114.6" y="87.7">BB</text>
<text x="120.2" y="84.5">BB</text>
<text x="120.2" y="87.7">BB</text>
<text x="18.3" y="90.9">39,000 pF</text>
<text x="18.4" y="94">47,000 pF</text>
<text x="42" y="90.9">393</text>
<text x="42" y="94">473</text>
<text x="59.9" y="90.9">K</text>
<text x="59.9" y="94">K</text>
<text x="72.3" y="90.9">M</text>
<text x="72.3" y="94">M</text>
<text x="103.4" y="90.9">BB</text>
<text x="103.4" y="94">BB</text>
<text x="109" y="90.9">BB</text>
<text x="109" y="94">BB</text>
<text x="114.6" y="90.9">BB</text>
<text x="114.6" y="94">BB</text>
<text x="120.2" y="90.9">BB</text>
<text x="120.2" y="94">BB</text>
<text x="18.3" y="100.3">68,000 pF</text>
<text x="18.3" y="97.2">56,000 pF</text>
<text x="42" y="97.2">563</text>
<text x="42" y="100.3">683</text>
<text x="59.9" y="97.2">K</text>
<text x="59.9" y="100.3">K</text>
<text x="72.3" y="97.2">M</text>
<text x="72.3" y="100.3">M</text>
<text x="103.4" y="97.2">BB</text>
<text x="103.4" y="100.3">BB</text>
<text x="109" y="97.2">BB</text>
<text x="109" y="100.3">BB</text>
<text x="114.6" y="97.2">BB</text>
<text x="114.6" y="100.3">BB</text>
<text x="120.2" y="97.2">BB</text>
<text x="120.2" y="100.3">BB</text>
<text x="18.3" y="103.5">82,000 pF</text>
<text x="19.7" y="106.7">0.10 µF</text>
<text x="42" y="103.5">823</text>
<text x="42" y="106.7">104</text>
<text x="59.9" y="103.5">K</text>
<text x="59.9" y="106.7">K</text>
<text x="72.3" y="103.5">M</text>
<text x="72.3" y="106.7">M</text>
<text x="81" y="106.7">AB</text>
<text x="86.6" y="106.7">AB</text>
<text x="103.4" y="103.5">BB</text>
<text x="103.4" y="106.7">BB</text>
<text x="109" y="103.5">BB</text>
<text x="109" y="106.7">BB</text>
<text x="114.6" y="103.5">BB</text>
<text x="114.6" y="106.7">BB</text>
<text x="120.2" y="103.5">BB</text>
<text x="120.2" y="106.7">BB</text>
<text x="125.8" y="106.7">BB</text>
<text x="137" y="106.7">CG</text>
<text x="142.6" y="106.7">CG</text>
<text x="148.2" y="106.7">CG</text>
<text x="153.8" y="106.7">CG</text>
<text x="159.4" y="106.7">CG</text>
<text x="19.5" y="109.8">0.22 µF</text>
<text x="19.5" y="113">0.27 µF</text>
<text x="42" y="109.8">224</text>
<text x="42.1" y="113">274</text>
<text x="59.9" y="109.8">K</text>
<text x="59.9" y="113">K</text>
<text x="72.3" y="109.8">M</text>
<text x="72.3" y="113">M</text>
<text x="103.4" y="109.8">BB</text>
<text x="109" y="109.8">BB</text>
<text x="137" y="109.8">CG</text>
<text x="137" y="113">CG</text>
<text x="142.6" y="109.8">CG</text>
<text x="142.6" y="113">CG</text>
<text x="148.2" y="109.8">CG</text>
<text x="148.2" y="113">CG</text>
<text x="153.8" y="109.8">CG</text>
<text x="153.8" y="113">CG</text>
<text x="19.5" y="116.1">0.33 µF</text>
<text x="19.6" y="119.3">0.39 µF</text>
<text x="42" y="116.1">334</text>
<text x="42" y="119.3">394</text>
<text x="59.9" y="116.1">K</text>
<text x="59.9" y="119.3">K</text>
<text x="72.3" y="116.1">M</text>
<text x="72.3" y="119.3">M</text>
<text x="137" y="116.1">CG</text>
<text x="137" y="119.3">CG</text>
<text x="142.6" y="116.1">CG</text>
<text x="142.6" y="119.3">CG</text>
<text x="148.2" y="116.1">CG</text>
<text x="148.2" y="119.3">CG</text>
<text x="153.8" y="116.1">CG</text>
<text x="153.8" y="119.3">CG</text>
<text x="19.6" y="125.6">0.56 µF</text>
<text x="19.6" y="122.5">0.47 µF</text>
<text x="42" y="125.6">564</text>
<text x="42.1" y="122.5">474</text>
<text x="59.9" y="122.5">K</text>
<text x="59.9" y="125.6">K</text>
<text x="72.3" y="122.5">M</text>
<text x="72.4" y="125.6">M</text>
<text x="103.5" y="122.5">BB</text>
<text x="109.1" y="122.5">BB</text>
<text x="137" y="122.5">CG</text>
<text x="137" y="125.6">CG</text>
<text x="142.6" y="122.5">CG</text>
<text x="142.6" y="125.6">CG</text>
<text x="148.2" y="122.5">CG</text>
<text x="148.2" y="125.6">CG</text>
<text x="153.8" y="122.5">CG</text>
<text x="153.8" y="125.6">CG</text>
<text x="159.4" y="122.5">CG</text>
<text x="170.6" y="122.5">DG</text>
<text x="170.7" y="125.6">DP</text>
<text x="176.2" y="122.5">DG</text>
<text x="176.3" y="125.6">DP</text>
<text x="181.8" y="122.5">DG</text>
<text x="181.9" y="125.6">DP</text>
<text x="187.4" y="122.5">DG</text>
<text x="187.5" y="125.6">DP</text>
<text x="193" y="122.5">DG</text>
<text x="193.1" y="125.6">DP</text>
<text x="19.6" y="128.8">0.68 µF</text>
<text x="19.6" y="131.9">0.82 µF</text>
<text x="42" y="128.8">684</text>
<text x="42.1" y="131.9">824</text>
<text x="59.9" y="128.8">K</text>
<text x="59.9" y="131.9">K</text>
<text x="72.4" y="128.8">M</text>
<text x="72.4" y="131.9">M</text>
<text x="137" y="128.8">CG</text>
<text x="137" y="131.9">CG</text>
<text x="142.6" y="128.8">CG</text>
<text x="142.6" y="131.9">CG</text>
<text x="148.2" y="128.8">CG</text>
<text x="148.2" y="131.9">CG</text>
<text x="153.8" y="128.8">CG</text>
<text x="153.8" y="131.9">CG</text>
<text x="170.7" y="128.8">DP</text>
<text x="170.8" y="131.9">DF</text>
<text x="176.3" y="128.8">DP</text>
<text x="176.4" y="131.9">DF</text>
<text x="181.9" y="128.8">DP</text>
<text x="182" y="131.9">DF</text>
<text x="187.5" y="128.8">DP</text>
<text x="187.6" y="131.9">DF</text>
<text x="193" y="128.8">DH</text>
<text x="193.2" y="131.9">DF</text>
<text x="20.3" y="135.1">1.0 µF</text>
<text x="42.1" y="135.1">105</text>
<text x="59.9" y="135.1">K</text>
<text x="72.4" y="135.1">M</text>
<text x="103.5" y="135.1">BB</text>
<text x="109.1" y="135.1">BB</text>
<text x="114.7" y="135.1">BB</text>
<text x="120.3" y="135.1">BB</text>
<text x="137" y="135.1">CG</text>
<text x="142.6" y="135.1">CG</text>
<text x="148.2" y="135.1">CG</text>
<text x="153.8" y="135.1">CG</text>
<text x="159.6" y="135.1">CJ</text>
<text x="170.6" y="135.1">DH</text>
<text x="176.2" y="135.1">DH</text>
<text x="181.8" y="135.1">DH</text>
<text x="187.4" y="135.1">DH</text>
<text x="193.1" y="135.1">DG</text>
<text x="198.6" y="135.1">DH</text>
<text x="20.3" y="138.2">1.2 µF</text>
<text x="20.3" y="141.4">1.5 µF</text>
<text x="42.1" y="138.2">125</text>
<text x="42.1" y="141.4">155</text>
<text x="60" y="138.2">K</text>
<text x="60" y="141.4">K</text>
<text x="72.4" y="138.2">M</text>
<text x="72.4" y="141.4">M</text>
<text x="170.7" y="141.4">DG</text>
<text x="170.8" y="138.2">DE</text>
<text x="176.3" y="141.4">DG</text>
<text x="176.4" y="138.2">DE</text>
<text x="181.9" y="141.4">DG</text>
<text x="182" y="138.2">DE</text>
<text x="187.5" y="141.4">DG</text>
<text x="187.6" y="138.2">DE</text>
<text x="20.2" y="147.7">2.2 µF</text>
<text x="20.3" y="144.6">1.8 µF</text>
<text x="42.1" y="147.7">225</text>
<text x="42.1" y="144.6">185</text>
<text x="60" y="144.6">K</text>
<text x="60" y="147.7">K</text>
<text x="72.4" y="144.6">M</text>
<text x="72.4" y="147.7">M</text>
<text x="103.5" y="147.7">BB</text>
<text x="109.1" y="147.7">BB</text>
<text x="114.3" y="147.7">BB¹</text>
<text x="137" y="147.7">CG</text>
<text x="142.7" y="147.7">CG</text>
<text x="148.3" y="147.7">CG</text>
<text x="153.9" y="147.7">CG</text>
<text x="170.7" y="144.6">DG</text>
<text x="170.7" y="147.7">DG</text>
<text x="176.3" y="144.6">DG</text>
<text x="176.3" y="147.7">DG</text>
<text x="181.9" y="144.6">DG</text>
<text x="181.9" y="147.7">DG</text>
<text x="187.5" y="144.6">DG</text>
<text x="187.5" y="147.7">DG</text>
<text x="193" y="147.7">DH</text>
<text x="20.3" y="154">3.3 µF</text>
<text x="20.3" y="150.9">2.7 µF</text>
<text x="42.1" y="154">335</text>
<text x="42.1" y="150.9">275</text>
<text x="60" y="150.9">K</text>
<text x="60" y="154">K</text>
<text x="72.4" y="150.9">M</text>
<text x="72.4" y="154">M</text>
<text x="103.1" y="154">BB¹</text>
<text x="137.1" y="154">CG</text>
<text x="142.7" y="154">CG</text>
<text x="170.8" y="150.9">DL</text>
<text x="170.8" y="154">DL</text>
<text x="176.4" y="150.9">DL</text>
<text x="176.4" y="154">DL</text>
<text x="182" y="150.9">DL</text>
<text x="182" y="154">DL</text>
<text x="187.5" y="154">DG</text>
<text x="187.6" y="150.9">DL</text>
<text x="20.3" y="160.4">4.7 µF</text>
<text x="20.3" y="157.2">3.9 µF</text>
<text x="42.1" y="157.2">395</text>
<text x="42.2" y="160.4">475</text>
<text x="60" y="157.2">K</text>
<text x="60" y="160.4">K</text>
<text x="72.4" y="157.2">M</text>
<text x="72.4" y="160.4">M</text>
<text x="103.2" y="160.4">BE¹</text>
<text x="108.8" y="160.4">BE¹</text>
<text x="137.1" y="160.4">CG</text>
<text x="142.7" y="160.4">CG</text>
<text x="148.3" y="160.4">CG</text>
<text x="170.7" y="157.2">DG</text>
<text x="170.7" y="160.4">DG</text>
<text x="176.3" y="157.2">DG</text>
<text x="176.3" y="160.4">DG</text>
<text x="181.9" y="157.2">DG</text>
<text x="181.9" y="160.4">DG</text>
<text x="187.5" y="157.2">DG</text>
<text x="187.5" y="160.4">DG</text>
<text x="193.1" y="160.4">DG</text>
<text x="20.3" y="166.7">6.8 µF</text>
<text x="20.3" y="163.5">5.6 µF</text>
<text x="42.1" y="163.5">565</text>
<text x="42.1" y="166.7">685</text>
<text x="60" y="163.5">K</text>
<text x="60" y="166.7">K</text>
<text x="72.4" y="163.5">M</text>
<text x="72.4" y="166.7">M</text>
<text x="170.7" y="163.5">DG</text>
<text x="170.7" y="166.7">DG</text>
<text x="176.3" y="163.5">DG</text>
<text x="176.3" y="166.7">DG</text>
<text x="181.9" y="163.5">DG</text>
<text x="181.9" y="166.7">DG</text>
<text x="20.6" y="173">22 µF</text>
<text x="20.7" y="169.8">10 µF</text>
<text x="42.1" y="173">226</text>
<text x="42.2" y="169.8">106</text>
<text x="103.2" y="169.8">BF¹</text>
<text x="108.8" y="169.8">BF¹</text>
<text x="136.7" y="169.8">CG¹</text>
<text x="136.7" y="173">CK¹</text>
<text x="142.3" y="169.8">CG¹</text>
<text x="142.3" y="173">CK¹</text>
<text x="147.9" y="169.8">CK¹</text>
<text x="170.7" y="173">DG</text>
<text x="170.7" y="169.8">DU</text>
<text x="176.3" y="173">DG</text>
<text x="176.3" y="169.8">DU</text>
<text x="181.5" y="173">DH¹</text>
<text x="181.9" y="169.8">DU</text>
<text x="187.5" y="169.8">DU</text>
<text x="193.1" y="169.8">DH</text>
<text x="20.6" y="176.1">47 µF</text>
<text x="42.2" y="176.1">476</text>
<text x="170.3" y="176.1">DH¹</text>
<text x="175.9" y="176.1">DH¹</text>
<text x="56.4" y="180.9">Rated Voltage (VDC)</text>
<text x="83.3" y="180.6" transform="rotate(-90 83.3 180.6)">4</text>
<text x="88.9" y="181.7" transform="rotate(-90 88.9 181.7)">6.3</text>
<text x="94.5" y="181.3" transform="rotate(-90 94.5 181.3)">10</text>
<text x="100" y="181.2" transform="rotate(-90 100 181.2)">16</text>
<text x="105.7" y="180.6" transform="rotate(-90 105.7 180.6)">4</text>
<text x="111.3" y="181.7" transform="rotate(-90 111.3 181.7)">6.3</text>
<text x="116.9" y="181.3" transform="rotate(-90 116.9 181.3)">10</text>
<text x="122.5" y="181.2" transform="rotate(-90 122.5 181.2)">16</text>
<text x="128.1" y="181.3" transform="rotate(-90 128.1 181.3)">25</text>
<text x="133.7" y="181.3" transform="rotate(-90 133.7 181.3)">50</text>
<text x="139.3" y="180.7" transform="rotate(-90 139.3 180.7)">4</text>
<text x="144.9" y="181.7" transform="rotate(-90 144.9 181.7)">6.3</text>
<text x="150.5" y="181.3" transform="rotate(-90 150.5 181.3)">10</text>
<text x="156.1" y="181.2" transform="rotate(-90 156.1 181.2)">16</text>
<text x="161.7" y="181.3" transform="rotate(-90 161.7 181.3)">25</text>
<text x="167.3" y="181.3" transform="rotate(-90 167.3 181.3)">50</text>
<text x="173" y="180.7" transform="rotate(-90 173 180.7)">4</text>
<text x="178.5" y="181.7" transform="rotate(-90 178.5 181.7)">6.3</text>
<text x="184.1" y="181.3" transform="rotate(-90 184.1 181.3)">10</text>
<text x="189.7" y="181.3" transform="rotate(-90 189.7 181.3)">16</text>
<text x="195.3" y="181.3" transform="rotate(-90 195.3 181.3)">25</text>
<text x="200.9" y="181.3" transform="rotate(-90 200.9 181.3)">50</text>
<text x="60" y="186.5">Voltage Code</text>
<text x="81.8" y="186.5">7</text>
<text x="87.3" y="186.5">9</text>
<text x="92.9" y="186.5">8</text>
<text x="98.5" y="186.5">4</text>
<text x="104.2" y="186.5">7</text>
<text x="109.7" y="186.5">9</text>
<text x="115.3" y="186.5">8</text>
<text x="120.9" y="186.5">3</text>
<text x="126.6" y="186.5">5</text>
<text x="132.1" y="186.5">4</text>
<text x="137.8" y="186.5">7</text>
<text x="143.4" y="186.5">9</text>
<text x="149" y="186.5">8</text>
<text x="154.6" y="186.5">4</text>
<text x="160.2" y="186.5">3</text>
<text x="165.7" y="186.5">5</text>
<text x="171.4" y="186.5">7</text>
<text x="177" y="186.5">9</text>
<text x="182.6" y="186.5">8</text>
<text x="188.2" y="186.5">4</text>
<text x="193.8" y="186.5">3</text>
<text x="199.3" y="186.5">5</text>
</g>
</svg>
